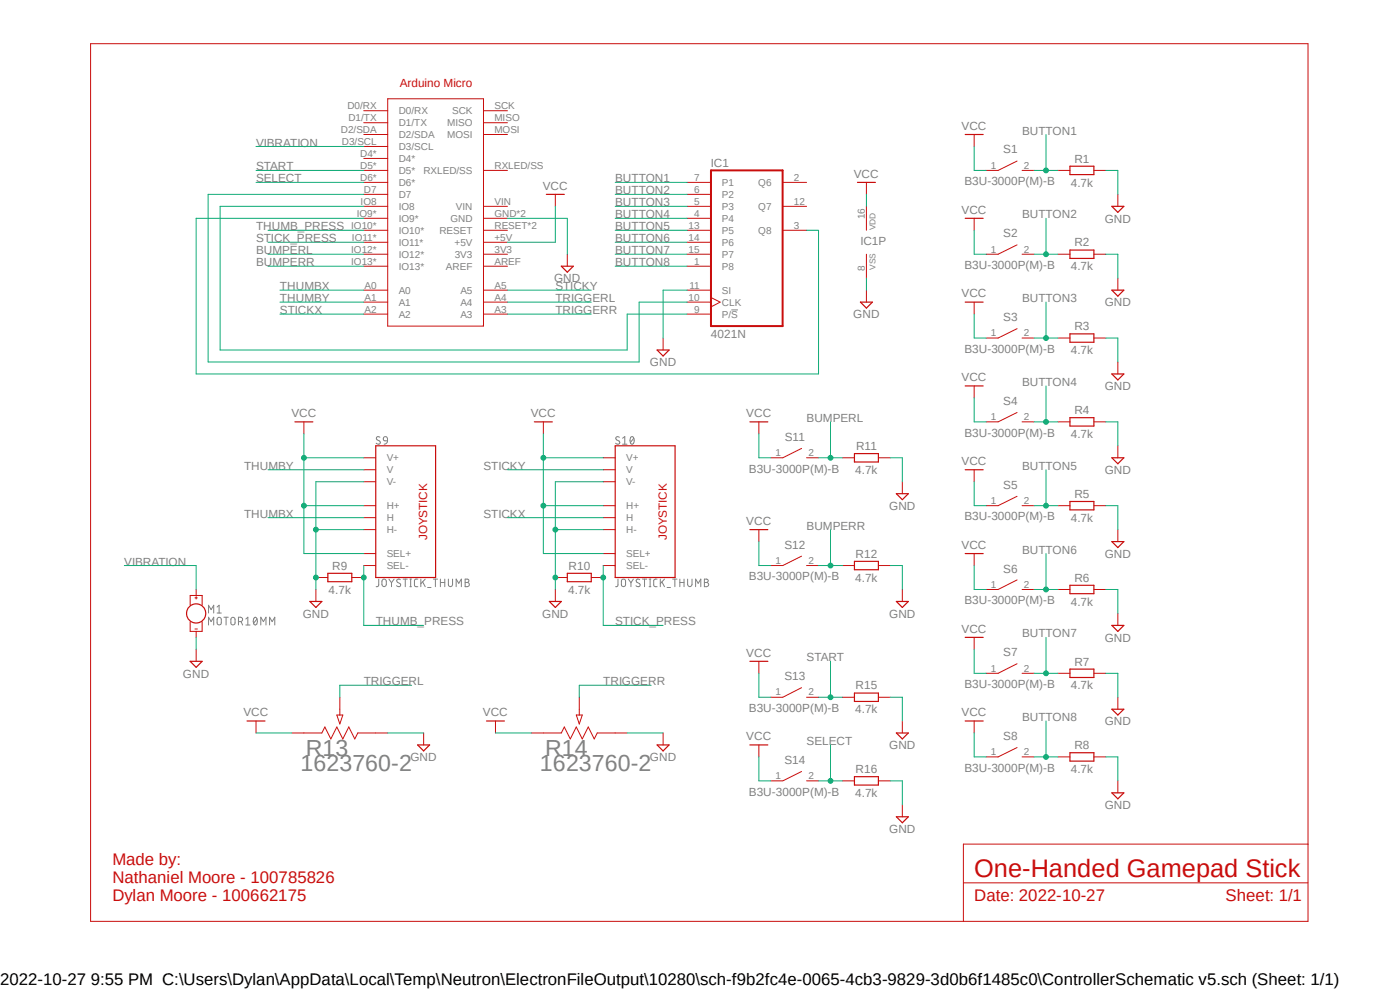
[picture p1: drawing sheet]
<svg xmlns="http://www.w3.org/2000/svg" width="297mm" height="210mm" viewBox="0 0 297 210" stroke-linecap="round" stroke-linejoin="round" font-family="sans-serif">
<path d="M19.1 9.2l258.8 186.4M277.9 9.2l-258.8 186.4" fill="none" stroke="#fff" stroke-width=".21"/>
<g fill="none" stroke="#808080" stroke-width=".21">
<path d="M155.2 65.7h1.3M80.6 92.8l-.6-.1a.38 .38 0 0 0 0 .6l.5 .3a.37 .37 0 0 1 .2 .4 .37 .37 0 0 1-.4 .2l-.5-.2M81.5 92.7h.5l.2 .3v.5h-.5l-.3-.2v-.5zM82.2 93.5a.72 .72 0 0 1-.7 .7M131.4 92.8l-.6-.1a.38 .38 0 0 0 0 .6l.5 .3a.37 .37 0 0 1 .2 .4 .37 .37 0 0 1-.4 .2l-.5-.2M132.1 93l.4-.4v1.6M132.1 94.2h.9M133.9 92.7l.2-.1a.98 .98 0 0 1 0 1.6 1.02 1.02 0 0 1-.2-1.5zM134.5 93l-.8 .9M44.2 130v-1.6l.6 .9 .5-.9v1.6M44.2 132.6v-1.7l.6 1 .5-1v1.7M46.1 128.8l.4-.4v1.6"/>
<path d="M46.1 130h.8M46.1 131.2l.2-.2a.44 .44 0 0 1 .6 .4v.7a.46 .46 0 0 1-.3 .5 .46 .46 0 0 1-.5-.2zM47.5 130.9h.9M48 130.9v1.7M49 131.2l.2-.2a.44 .44 0 0 1 .7 .4v.7a.46 .46 0 0 1-.4 .5 .46 .46 0 0 1-.5-.2zM50.6 131.9h.5a.47 .47 0 0 0 .4-.5 .47 .47 0 0 0-.4-.5h-.5v1.7M51.1 131.9l.4 .7M52.2 131.3l.4-.4v1.7M52.2 132.6h.8M54 131l.1-.1a.96 .96 0 0 1 0 1.7 1.06 1.06 0 0 1-.1-1.6zM54.5 131.3l-.7 .9M55.3 132.6v-1.7l.6 1 .5-1v1.7"/>
<path d="M57.2 132.6v-1.7l.5 1 .6-1v1.7M80.3 122.9v1.2a.43 .43 0 0 1-.5 .4M81.1 123.1a.46 .46 0 0 1 .5-.2 .46 .46 0 0 1 .4 .4v.7a.47 .47 0 0 1-.5 .5 .47 .47 0 0 1-.5-.5zM82.5 122.9l.6 .7M83.1 123.6v.9M83.6 122.9l-.5 .7M84.9 123l-.1-.1a.4 .4 0 0 0-.6 .1 .4 .4 0 0 0 .1 .5l.5 .3a.37 .37 0 0 1 .2 .4 .37 .37 0 0 1-.3 .3l-.6-.3M85.5 122.9h.9M86 122.9v1.6M87 124.5h.3M87 122.9h.3M87.1 122.9v1.6"/>
<path d="M88.6 122.9h-.5l-.2 .3 .1 1.1 .6 .2M89.3 122.9v1.6M89.7 123.4l.5 1.1M90.2 122.9l-.9 .9M90.7 124.6h.7M91.9 122.9h.9M92.4 122.9v1.6M93.4 122.9v1.6M93.4 123.6h1M94.4 122.9v1.6M95.1 122.9v1.1a.44 .44 0 0 0 .3 .4 .44 .44 0 0 0 .5-.2l.1-1.3M96.8 124.5v-1.6l.5 .8 .6-.8v1.6"/>
<path d="M98.7 122.9h.6a.34 .34 0 0 1 0 .6l-.2 .1a.45 .45 0 0 1 .4 .2 .45 .45 0 0 1 0 .4l-.8 .3zM98.7 123.6h.4M131.1 122.9v1.2a.38 .38 0 0 1-.5 .4M131.9 123.1a.46 .46 0 0 1 .5-.2 .46 .46 0 0 1 .3 .4v.7a.46 .46 0 0 1-.3 .4 .46 .46 0 0 1-.5-.2zM133.3 122.9l.6 .7M133.9 123.6v.9M134.4 122.9l-.5 .7M135.7 123l-.2-.1a.39 .39 0 0 0-.5 .1 .39 .39 0 0 0 .1 .5l.5 .3a.37 .37 0 0 1 .2 .4 .37 .37 0 0 1-.4 .3l-.5-.3M136.3 122.9h.9M136.7 122.9v1.6M137.7 124.5h.4M137.7 122.9h.4"/>
<path d="M137.9 122.9v1.6M139.4 122.9h-.5l-.2 .3v1.1l.7 .2M140.1 122.9v1.6M140.4 123.4l.6 1.1M141 122.9l-.9 .9M141.5 124.6h.7M142.7 122.9h.9M143.2 122.9v1.6M144.2 123.6h.9M144.2 122.9v1.6M145.1 122.9v1.6M145.9 122.9v1.1a.47 .47 0 0 0 .4 .5 .47 .47 0 0 0 .5-.5v-1.1"/>
<path d="M147.6 124.5v-1.6l.5 .8 .6-.8v1.6M149.4 122.9h.5a.36 .36 0 0 1 .4 .3 .36 .36 0 0 1-.4 .4 .44 .44 0 0 1 .4 .6l-.4 .3h-.5zM149.4 123.6h.5"/>
</g>
<g fill="none" stroke="#c90d0c" stroke-width=".21">
<path d="M19.2 9.3h258.3v186.2h-258.3zM77.2 23.5h5.1M77.2 26h5.1M77.2 28.5h5.1M77.2 31.1h5.1M77.2 33.6h5.1M77.2 36.2h5.1M77.2 38.7h5.1M82.3 21h20.3v48.2h-20.3zM102.6 23.5h5.1M102.6 26h5.1M102.6 28.5h5.1"/>
<path d="M102.6 36.2h5.1M145.8 38.7h5M166 38.7h5.1M183.8 38.7v2.5M206.7 28.5v2.6M215.8 34.2l-4 2h-2.6M216.8 36.2h2.6M224.5 36.2h2.5M232.1 36.2h2.5M77.2 41.2h5.1M77.2 43.8h5.1M77.2 46.3h5.1"/>
<path d="M77.2 48.9h5.1M77.2 51.4h5.1M77.2 53.9h5.1M77.2 56.5h5.1M102.6 43.8h5.1M102.6 46.3h5.1M102.6 48.9h5.1M102.6 51.4h5.1M102.6 53.9h5.1M102.6 56.5h5.1M117.8 41.2v2.6M120.4 53.9v2.6"/>
<path d="M145.8 41.2h5M145.8 43.8h5M145.8 46.3h5M145.8 48.9h5M145.8 51.4h5M145.8 53.9h5M145.8 56.5h5M166 43.8h5.1M166 48.9h5.1M183.8 43.8v5.1M183.8 53.9v5.1M206.7 46.3v2.6"/>
<path d="M215.8 51.9l-4 2h-2.6M216.8 53.9h2.6M224.5 53.9h2.5M232.1 53.9h2.5M237.2 41.2v2.6M237.2 59v2.6M77.2 61.6h5.1M77.2 64.1h5.1M77.2 66.6h5.1M102.6 61.6h5.1M102.6 64.1h5.1M102.6 66.6h5.1"/>
<path d="M140.7 71.7v2.6M145.8 61.6h5M145.8 64.1h5M145.8 66.6h5M150.8 63.1l2 1-2 1M183.8 61.6v2.5M206.7 64.1v2.5M215.8 69.7l-4 2h-2.6M216.8 71.7h2.6M224.5 71.7h2.5M232.1 71.7h2.5M237.2 76.8v2.5"/>
<path d="M64.5 89.5v2.5M77.2 97.1h2.5M77.2 99.7h2.5M115.3 89.5v2.5M128 97.1h2.5M128 99.7h2.5M161 89.5v2.5M163.5 97.1h2.5M170.1 95.1l-4 2M171.1 97.1h2.6M178.7 97.1h2.6M186.4 97.1h2.5"/>
<path d="M206.7 81.9v2.5M206.7 99.7v2.5M215.8 87.5l-4 2h-2.6M216.8 89.5h2.6M224.5 89.5h2.5M232.1 89.5h2.5M237.2 94.6v2.5M77.2 107.3h2.5M77.2 102.2h2.5M77.2 109.8h2.5M77.2 112.4h2.5M77.2 117.4h2.5"/>
<path d="M77.2 120h2.5M128 107.3h2.5M128 102.2h2.5M128 109.8h2.5M128 112.4h2.5M128 117.4h2.5M128 120h2.5M161 112.4v2.5M163.5 120h2.5M170.1 118l-4 2M171.1 120h2.6M178.7 120h2.6"/>
<path d="M186.4 120h2.5M191.4 102.2v2.5M206.7 117.4v2.6M215.8 105.3l-4 2h-2.6M216.8 107.3h2.6M224.5 107.3h2.5M232.1 107.3h2.5M237.2 112.4v2.5M40.3 128.4v-2.1h2.6v2.1M40.3 131.9v2h2.6v-2M41.4 126.8h.5M41.4 133.4h.5"/>
<path d="M41.6 125.1v1.2M41.6 126.6v.5M41.6 133.9v1.3M41.6 137.8v2.5M67 125.1v2.5M67 122.5h2.6M74.6 122.5h2.6M117.8 125.1v2.5M117.8 122.5h2.6M125.4 122.5h2.6M191.4 125.1v2.5M206.7 135.2v2.6"/>
<path d="M215.8 123l-4 2.1h-2.6M216.8 125.1h2.6M224.5 125.1h2.5M232.1 125.1h2.5M237.2 130.1v2.6M54.3 153v2.5M61.9 155.5h6.4l.6-1.3 1.3 2.6 1.3-2.6 1.2 2.6 1.3-2.6 1.3 2.6 .6-1.3h6.4M71.5 151.7h1.2l-.6 1.9zM72.1 147.9v3.8M89.9 155.5v2.5M105.1 153v2.5M112.7 155.5h6.4l.6-1.3 1.3 2.6 1.3-2.6 1.2 2.6 1.3-2.6 1.3 2.6 .6-1.3h6.4"/>
<path d="M122.3 151.7h1.2l-.6 1.9zM122.9 147.9v3.8M140.7 155.5v2.5M161 140.3v2.5M161 158v2.6M163.5 147.9h2.5M170.1 145.9l-4 2M171.1 147.9h2.6M178.7 147.9h2.6M186.4 147.9h2.5M191.4 153v2.5M206.7 153v2.5"/>
<path d="M215.8 140.8l-4 2h-2.6M215.8 158.6l-4 2h-2.6M216.8 142.8h2.6M224.5 142.8h2.5M232.1 142.8h2.5M237.2 147.9v2.6M163.5 165.7h2.5M170.1 163.7l-4 2M171.1 165.7h2.6M178.7 165.7h2.6M186.4 165.7h2.5M191.4 170.7v2.6"/>
<path d="M216.8 160.6h2.6M224.5 160.6h2.5M232.1 160.6h2.5M237.2 165.7v2.5M277.5 179.1h-73.1v16.4M204.4 187.3h73.1"/>
</g>
<path d="M150.8 36.2h15.2v33h-15.2z" fill="none" stroke="#c90d0c" stroke-width=".42"/>
<g fill="none" stroke="#c90d0c" stroke-width=".25">
<path d="M181.9 38.7h3.8M204.8 28.5h3.8M227 35.3h5.1v1.7h-5.1zM115.9 41.2h3.8M119.1 56.5h2.5l-1.2 1.2zM204.8 46.3h3.8M227 53h5.1v1.8h-5.1zM235.9 43.8h2.5l-1.2 1.2zM139.4 74.3h2.5l-1.2 1.2zM182.5 64.1h2.6l-1.3 1.3zM204.8 64.1h3.8M227 70.8h5.1v1.8h-5.1z"/>
<path d="M235.9 61.6h2.5l-1.2 1.2zM235.9 79.3h2.5l-1.2 1.3zM62.6 89.5h3.8M79.7 94.6h12.7v27.9h-12.7zM113.4 89.5h3.8M130.5 94.6h12.7v27.9h-12.7zM159.1 89.5h3.8M181.3 96.2h5.1v1.8h-5.1zM204.8 81.9h3.8M204.8 99.7h3.8M227 88.6h5.1v1.8h-5.1zM235.9 97.1h2.5l-1.2 1.3z"/>
<path d="M159.1 112.4h3.8M181.3 119.1h5.1v1.8h-5.1zM190.2 104.7h2.5l-1.3 1.3zM204.8 117.4h3.8M227 106.4h5.1v1.8h-5.1zM235.9 114.9h2.5l-1.2 1.3zM65.7 127.6h2.6l-1.3 1.3zM69.6 121.6h5v1.8h-5zM116.5 127.6h2.6l-1.3 1.3zM120.4 121.6h5v1.8h-5zM190.2 127.6h2.5l-1.3 1.3zM204.8 135.2h3.8"/>
<path d="M227 124.2h5.1v1.7h-5.1zM235.9 132.7h2.5l-1.2 1.2zM40.3 140.3h2.6l-1.3 1.3zM52.4 153h3.8M88.6 158h2.5l-1.2 1.3zM103.2 153h3.8M139.4 158h2.5l-1.2 1.3zM159.1 158h3.8M159.1 140.3h3.8M181.3 147h5.1v1.8h-5.1zM190.2 155.5h2.5l-1.3 1.3zM204.8 153h3.8"/>
<path d="M227 141.9h5.1v1.8h-5.1zM227 159.7h5.1v1.8h-5.1zM235.9 150.5h2.5l-1.2 1.2zM181.3 164.8h5.1v1.7h-5.1zM190.2 173.3h2.5l-1.3 1.2zM235.9 168.2h2.5l-1.2 1.3z"/>
<circle cx="41.6" cy="130.1" r="2.04"/>
</g>
<path d="M234.6 36.2h2.6v5M107.7 46.3h12.7v7.6M234.6 53.9h2.6v5.1M234.6 71.7h2.6v5.1M234.6 89.5h2.6v5.1M67 112.4h10.2M77.2 102.2h-10.2v22.9M234.6 107.3h2.6v5.1M234.6 125.1h2.6v5M234.6 142.8h2.6v5.1M234.6 160.6h2.6v5.1" fill="none" stroke="#0dab76" stroke-width=".21"/>
<circle cx="67" cy="112.4" r=".51" fill="#0dab76"/>
<circle cx="67" cy="112.4" r=".51" fill="none" stroke="#0dab76" stroke-width=".21"/>
<circle cx="67" cy="122.5" r=".51" fill="#0dab76"/>
<g fill="none" stroke="#0dab76" stroke-width=".21">
<path d="M117.8 112.4h10.2M128 102.2h-10.2v22.9"/>
<circle cx="67" cy="122.5" r=".51"/>
</g>
<circle cx="117.8" cy="112.4" r=".51" fill="#0dab76"/>
<circle cx="117.8" cy="112.4" r=".51" fill="none" stroke="#0dab76" stroke-width=".21"/>
<circle cx="117.8" cy="122.5" r=".51" fill="#0dab76"/>
<g fill="none" stroke="#0dab76" stroke-width=".21">
<path d="M206.7 31.1v5.1h2.5M117.8 43.8v7.6h-10.1M183.8 59v2.6M206.7 48.9v5h2.5M145.8 61.6h-5.1v10.1M206.7 66.6v5.1h2.5M64.5 97.1h12.7M64.5 92v25.4h12.7M188.9 97.1h2.5v5.1M206.7 84.4v5.1h2.5M64.5 107.3h12.7M188.9 120h2.5v5.1"/>
<path d="M206.7 102.2v5.1h2.5M206.7 120v5.1h2.5M41.6 135.2v2.6M206.7 137.8v5h2.5M82.3 155.5h7.6M133.1 155.5h7.6M188.9 147.9h2.5v5.1M206.7 155.5v5.1h2.5M188.9 165.7h2.5v5"/>
<circle cx="117.8" cy="122.5" r=".51"/>
</g>
<circle cx="64.5" cy="97.1" r=".51" fill="#0dab76"/>
<circle cx="64.5" cy="97.1" r=".51" fill="none" stroke="#0dab76" stroke-width=".21"/>
<circle cx="64.5" cy="107.3" r=".51" fill="#0dab76"/>
<g fill="none" stroke="#0dab76" stroke-width=".21">
<path d="M115.3 97.1h12.7M115.3 92v25.4h12.7M115.3 107.3h12.7"/>
<circle cx="64.5" cy="107.3" r=".51"/>
</g>
<circle cx="115.3" cy="97.1" r=".51" fill="#0dab76"/>
<circle cx="115.3" cy="97.1" r=".51" fill="none" stroke="#0dab76" stroke-width=".21"/>
<circle cx="115.3" cy="107.3" r=".51" fill="#0dab76"/>
<g fill="none" stroke="#0dab76" stroke-width=".21">
<path d="M130.5 38.7h15.3M219.4 36.2h5.1M183.8 41.2v2.6M161 92v5.1h2.5M161 114.9v5.1h2.5M54.3 155.5h7.6M105.1 155.5h7.6M161 142.8v5.1h2.5M161 160.6v5.1h2.5"/>
<circle cx="115.3" cy="107.3" r=".51"/>
</g>
<circle cx="221.9" cy="36.2" r=".51" fill="#0dab76"/>
<g fill="none" stroke="#0dab76" stroke-width=".21">
<path d="M221.9 28.5v7.7M130.5 41.2h15.3M219.4 53.9h5.1"/>
<circle cx="221.9" cy="36.2" r=".51"/>
</g>
<circle cx="221.9" cy="53.9" r=".51" fill="#0dab76"/>
<g fill="none" stroke="#0dab76" stroke-width=".21">
<path d="M130.5 43.8h15.3M221.9 46.3v7.6M219.4 71.7h5.1"/>
<circle cx="221.9" cy="53.9" r=".51"/>
</g>
<circle cx="221.9" cy="71.7" r=".51" fill="#0dab76"/>
<g fill="none" stroke="#0dab76" stroke-width=".21">
<path d="M130.5 46.3h15.3M221.9 64.1v7.6M219.4 89.5h5.1"/>
<circle cx="221.9" cy="71.7" r=".51"/>
</g>
<circle cx="221.9" cy="89.5" r=".51" fill="#0dab76"/>
<g fill="none" stroke="#0dab76" stroke-width=".21">
<path d="M130.5 48.9h15.3M221.9 81.9v7.6M219.4 107.3h5.1"/>
<circle cx="221.9" cy="89.5" r=".51"/>
</g>
<circle cx="221.9" cy="107.3" r=".51" fill="#0dab76"/>
<g fill="none" stroke="#0dab76" stroke-width=".21">
<path d="M130.5 51.4h15.3M221.9 99.7v7.6M219.4 125.1h5.1"/>
<circle cx="221.9" cy="107.3" r=".51"/>
</g>
<circle cx="221.9" cy="125.1" r=".51" fill="#0dab76"/>
<g fill="none" stroke="#0dab76" stroke-width=".21">
<path d="M130.5 53.9h15.3M221.9 117.4v7.7M219.4 142.8h5.1"/>
<circle cx="221.9" cy="125.1" r=".51"/>
</g>
<circle cx="221.9" cy="142.8" r=".51" fill="#0dab76"/>
<g fill="none" stroke="#0dab76" stroke-width=".21">
<path d="M130.5 56.5h15.3M221.9 135.2v7.6M219.4 160.6h5.1"/>
<circle cx="221.9" cy="142.8" r=".51"/>
</g>
<circle cx="221.9" cy="160.6" r=".51" fill="#0dab76"/>
<g fill="none" stroke="#0dab76" stroke-width=".21">
<path d="M56.9 48.9h20.3M77.2 46.3h-35.6v33h132.1v-30.4h-2.6M77.2 41.2h-33v35.6h91.4v-12.7h10.2M77.2 43.8h-30.5v30.5h86.4v-7.7h12.7M59.4 64.1h17.8M59.4 66.6h17.8M59.4 61.6h17.8M107.7 64.1h17.7M107.7 66.6h17.7M107.7 61.6h17.7M56.9 99.7h20.3M107.7 99.7h20.3"/>
<path d="M56.9 109.8h20.3M77.2 120v12.7h12.7M107.7 109.8h20.3M87.3 145.4h-15.2v2.5M138.1 145.4h-15.2v2.5M221.9 153v7.6"/>
<circle cx="221.9" cy="160.6" r=".51"/>
</g>
<circle cx="77.2" cy="122.5" r=".51" fill="#0dab76"/>
<g fill="none" stroke="#0dab76" stroke-width=".21">
<path d="M56.9 51.4h20.3M128 120v12.7h12.7"/>
<circle cx="77.2" cy="122.5" r=".51"/>
</g>
<circle cx="128" cy="122.5" r=".51" fill="#0dab76"/>
<g fill="none" stroke="#0dab76" stroke-width=".21">
<path d="M56.9 53.9h20.3M173.7 97.1h5"/>
<circle cx="128" cy="122.5" r=".51"/>
</g>
<circle cx="176.2" cy="97.1" r=".51" fill="#0dab76"/>
<g fill="none" stroke="#0dab76" stroke-width=".21">
<path d="M56.9 56.5h20.3M176.2 89.5v7.6M173.7 120h5"/>
<circle cx="176.2" cy="97.1" r=".51"/>
</g>
<circle cx="176.2" cy="120" r=".51" fill="#0dab76"/>
<g fill="none" stroke="#0dab76" stroke-width=".21">
<path d="M176.2 112.4v7.6M173.7 147.9h5"/>
<circle cx="176.2" cy="120" r=".51"/>
</g>
<circle cx="176.2" cy="147.9" r=".51" fill="#0dab76"/>
<g fill="none" stroke="#0dab76" stroke-width=".21">
<path d="M54.3 36.2h22.9M176.2 140.3v7.6M173.7 165.7h5"/>
<circle cx="176.2" cy="147.9" r=".51"/>
</g>
<circle cx="176.2" cy="165.7" r=".51" fill="#0dab76"/>
<g fill="none" stroke="#0dab76" stroke-width=".21">
<path d="M54.3 38.7h22.9M54.3 31.1h22.9M26.4 120h15.2v5.1M176.2 158v7.7"/>
<circle cx="176.2" cy="165.7" r=".51"/>
</g>
<text font-size="5.4" fill="#c90d0c" x="206.7" y="186">One-Handed Gamepad Stick</text>
<g font-size="4.9" fill="#808080">
<text x="64.9" y="160.4">R13</text>
<text x="115.6" y="160.4">R14</text>
<text x="63.8" y="163.6">1623760-2</text>
<text x="114.5" y="163.6">1623760-2</text>
</g>
<g font-size="3.6" fill="#c90d0c">
<text x="23.8" y="183.4">Made by:</text>
<text x="23.8" y="187.2">Nathaniel Moore - 100785826</text>
<text x="23.8" y="191.1">Dylan Moore - 100662175</text>
<text x="206.7" y="191.1">Date: 2022-10-27</text>
<text x="260" y="191.1">Sheet: 1/1</text>
</g>
<text font-size="3.6" x="0" y="208.9">2022-10-27 9:55 PM C:\Users\Dylan\AppData\Local\Temp\Neutron\ElectronFileOutput\10280\sch-f9b2fc4e-0065-4cb3-9829-3d0b6f1485c0\ControllerSchematic v5.sch (Sheet: 1/1)</text>
<g font-size="2.5" fill="#c90d0c">
<text x="84.8" y="18.4">Arduino Micro</text>
<text x="90.6" y="114.6" transform="rotate(-90 90.6 114.6)">JOYSTICK</text>
<text x="141.4" y="114.6" transform="rotate(-90 141.4 114.6)">JOYSTICK</text>
</g>
<g font-size="2.5" fill="#808080">
<text x="204" y="27.6">VCC</text>
<text x="216.8" y="28.6">BUTTON1</text>
<text x="54.3" y="31.1">VIBRATION</text>
<text x="150.8" y="35.5">IC1</text>
<text x="212.9" y="32.6">S1</text>
<text x="227.9" y="34.5">R1</text>
<text x="54.3" y="36.2">START</text>
<text x="54.3" y="38.7">SELECT</text>
<text x="115.1" y="40.2">VCC</text>
<text x="130.5" y="38.7">BUTTON1</text>
<text x="130.5" y="41.2">BUTTON2</text>
<text x="181.1" y="37.7">VCC</text>
<text x="204.6" y="39.3">B3U-3000P(M)-B</text>
<text x="227.2" y="39.6">4.7k</text>
<text x="130.5" y="43.8">BUTTON3</text>
<text x="130.5" y="46.3">BUTTON4</text>
<text x="204" y="45.3">VCC</text>
<text x="216.8" y="46.3">BUTTON2</text>
<text x="234.4" y="47.2">GND</text>
<text x="54.3" y="48.9">THUMB_PRESS</text>
<text x="54.3" y="51.4">STICK_PRESS</text>
<text x="54.3" y="53.9">BUMPERL</text>
<text x="130.5" y="48.9">BUTTON5</text>
<text x="130.5" y="51.4">BUTTON6</text>
<text x="130.5" y="53.9">BUTTON7</text>
<text x="182.5" y="52">IC1P</text>
<text x="212.9" y="50.3">S2</text>
<text x="227.9" y="52.3">R2</text>
<text x="54.3" y="56.5">BUMPERR</text>
<text x="117.6" y="59.9">GND</text>
<text x="130.5" y="56.5">BUTTON8</text>
<text x="204.6" y="57.1">B3U-3000P(M)-B</text>
<text x="227.2" y="57.4">4.7k</text>
<text x="59.4" y="61.6">THUMBX</text>
<text x="59.4" y="64.1">THUMBY</text>
<text x="117.8" y="61.6">STICKY</text>
<text x="117.8" y="64.1">TRIGGERL</text>
<text x="204" y="63.1">VCC</text>
<text x="216.8" y="64.1">BUTTON3</text>
<text x="234.4" y="65">GND</text>
<text x="59.4" y="66.6">STICKX</text>
<text x="117.8" y="66.6">TRIGGERR</text>
<text x="150.8" y="71.7">4021N</text>
<text x="181" y="67.5">GND</text>
<text x="212.9" y="68.1">S3</text>
<text x="227.9" y="70.1">R3</text>
<text x="137.9" y="77.7">GND</text>
<text x="204.6" y="74.8">B3U-3000P(M)-B</text>
<text x="227.2" y="75.1">4.7k</text>
<text x="204" y="80.9">VCC</text>
<text x="216.8" y="81.9">BUTTON4</text>
<text x="234.4" y="82.8">GND</text>
<text x="61.8" y="88.5">VCC</text>
<text x="112.6" y="88.5">VCC</text>
<text x="158.3" y="88.5">VCC</text>
<text x="171.1" y="89.5">BUMPERL</text>
<text x="212.9" y="85.9">S4</text>
<text x="227.9" y="87.8">R4</text>
<text x="166.5" y="93.5">S11</text>
<text x="181.6" y="95.5">R11</text>
<text x="204.6" y="92.6">B3U-3000P(M)-B</text>
<text x="227.2" y="92.9">4.7k</text>
<text x="51.8" y="99.7">THUMBY</text>
<text x="102.6" y="99.7">STICKY</text>
<text x="158.9" y="100.2">B3U-3000P(M)-B</text>
<text x="181.4" y="100.5">4.7k</text>
<text x="204" y="98.6">VCC</text>
<text x="216.8" y="99.7">BUTTON5</text>
<text x="234.4" y="100.5">GND</text>
<text x="212.9" y="103.7">S5</text>
<text x="227.9" y="105.6">R5</text>
<text x="51.8" y="109.8">THUMBX</text>
<text x="102.6" y="109.8">STICKX</text>
<text x="158.3" y="111.3">VCC</text>
<text x="171.1" y="112.4">BUMPERR</text>
<text x="188.6" y="108.2">GND</text>
<text x="204.6" y="110.4">B3U-3000P(M)-B</text>
<text x="227.2" y="110.7">4.7k</text>
<text x="26.4" y="120">VIBRATION</text>
<text x="166.4" y="116.4">S12</text>
<text x="181.5" y="118.3">R12</text>
<text x="204" y="116.4">VCC</text>
<text x="216.8" y="117.4">BUTTON6</text>
<text x="234.4" y="118.3">GND</text>
<text x="69.7" y="125.9">4.7k</text>
<text x="70.5" y="120.9">R9</text>
<text x="120.5" y="125.9">4.7k</text>
<text x="120.6" y="120.9">R10</text>
<text x="158.9" y="123.1">B3U-3000P(M)-B</text>
<text x="181.4" y="123.4">4.7k</text>
<text x="212.9" y="121.5">S6</text>
<text x="227.9" y="123.4">R6</text>
<text x="64.2" y="131">GND</text>
<text x="115" y="131">GND</text>
<text x="188.6" y="131">GND</text>
<text x="204.6" y="128.2">B3U-3000P(M)-B</text>
<text x="227.2" y="128.5">4.7k</text>
<text x="79.7" y="132.7">THUMB_PRESS</text>
<text x="130.5" y="132.7">STICK_PRESS</text>
<text x="204" y="134.2">VCC</text>
<text x="216.8" y="135.2">BUTTON7</text>
<text x="234.4" y="136.1">GND</text>
<text x="38.8" y="143.7">GND</text>
<text x="158.3" y="139.3">VCC</text>
<text x="171.1" y="140.3">START</text>
<text x="212.9" y="139.2">S7</text>
<text x="227.9" y="141.2">R7</text>
<text x="77.2" y="145.4">TRIGGERL</text>
<text x="128" y="145.4">TRIGGERR</text>
<text x="166.4" y="144.3">S13</text>
<text x="181.5" y="146.3">R15</text>
<text x="204.6" y="145.9">B3U-3000P(M)-B</text>
<text x="227.2" y="146.3">4.7k</text>
<text x="51.6" y="152">VCC</text>
<text x="102.5" y="152">VCC</text>
<text x="158.9" y="151">B3U-3000P(M)-B</text>
<text x="181.4" y="151.3">4.7k</text>
<text x="204" y="152">VCC</text>
<text x="216.8" y="153">BUTTON8</text>
<text x="234.4" y="153.9">GND</text>
<text x="87.1" y="161.5">GND</text>
<text x="137.9" y="161.5">GND</text>
<text x="158.3" y="157">VCC</text>
<text x="171.1" y="158">SELECT</text>
<text x="188.6" y="158.9">GND</text>
<text x="212.9" y="157">S8</text>
<text x="227.9" y="158.9">R8</text>
<text x="166.4" y="162.1">S14</text>
<text x="181.5" y="164">R16</text>
<text x="204.6" y="163.7">B3U-3000P(M)-B</text>
<text x="227.2" y="164">4.7k</text>
<text x="158.9" y="168.8">B3U-3000P(M)-B</text>
<text x="181.4" y="169.1">4.7k</text>
<text x="234.4" y="171.6">GND</text>
<text x="188.6" y="176.7">GND</text>
</g>
<g font-size="2.1" fill="#808080">
<text x="73.7" y="23.1">D0/RX</text>
<text x="104.9" y="23.1">SCK</text>
<text x="72.3" y="28.2">D2/SDA</text>
<text x="73.9" y="25.7">D1/TX</text>
<text x="84.6" y="24.3">D0/RX</text>
<text x="84.6" y="26.8">D1/TX</text>
<text x="84.6" y="29.3">D2/SDA</text>
<text x="94.9" y="26.8">MISO</text>
<text x="94.9" y="29.3">MOSI</text>
<text x="95.9" y="24.3">SCK</text>
<text x="104.9" y="25.7">MISO</text>
<text x="104.9" y="28.2">MOSI</text>
<text x="72.5" y="30.7">D3/SCL</text>
<text x="76.4" y="33.3">D4*</text>
<text x="76.4" y="35.8">D5*</text>
<text x="84.6" y="31.8">D3/SCL</text>
<text x="84.6" y="34.4">D4*</text>
<text x="104.9" y="35.8">RXLED/SS</text>
<text x="210.2" y="35.8">1</text>
<text x="217.2" y="35.8">2</text>
<text x="76.4" y="38.4">D6*</text>
<text x="77.2" y="40.9">D7</text>
<text x="84.6" y="36.9">D5*</text>
<text x="84.6" y="39.5">D6*</text>
<text x="84.6" y="42">D7</text>
<text x="89.8" y="36.9">RXLED/SS</text>
<text x="147.3" y="38.4">7</text>
<text x="147.3" y="40.9">6</text>
<text x="153.2" y="39.5">P1</text>
<text x="153.2" y="42">P2</text>
<text x="160.9" y="39.5">Q6</text>
<text x="168.4" y="38.4">2</text>
<text x="75.7" y="46">IO9*</text>
<text x="76.5" y="43.4">IO8</text>
<text x="84.6" y="44.5">IO8</text>
<text x="84.6" y="47.1">IO9*</text>
<text x="95.5" y="47.1">GND</text>
<text x="96.7" y="44.5">VIN</text>
<text x="104.9" y="43.4">VIN</text>
<text x="104.9" y="46">GND*2</text>
<text x="147.3" y="43.4">5</text>
<text x="147.3" y="46">4</text>
<text x="153.2" y="44.5">P3</text>
<text x="153.2" y="47.1">P4</text>
<text x="160.9" y="44.5">Q7</text>
<text x="168.4" y="43.4">12</text>
<text x="183.5" y="46.5" transform="rotate(-90 183.5 46.5)">16</text>
<text x="74.5" y="48.5">IO10*</text>
<text x="74.5" y="53.6">IO12*</text>
<text x="74.7" y="51.1">IO11*</text>
<text x="84.6" y="49.6">IO10*</text>
<text x="84.6" y="52.2">IO11*</text>
<text x="93.2" y="49.6">RESET</text>
<text x="96.4" y="52.2">+5V</text>
<text x="104.9" y="48.5">RESET*2</text>
<text x="104.9" y="51.1">+5V</text>
<text x="104.9" y="53.6">3V3</text>
<text x="146.1" y="48.5">13</text>
<text x="146.1" y="51.1">14</text>
<text x="146.1" y="53.6">15</text>
<text x="153.2" y="49.6">P5</text>
<text x="153.2" y="52.2">P6</text>
<text x="160.9" y="49.6">Q8</text>
<text x="168.4" y="48.5">3</text>
<text x="210.2" y="53.6">1</text>
<text x="217.2" y="53.6">2</text>
<text x="74.5" y="56.1">IO13*</text>
<text x="84.6" y="54.7">IO12*</text>
<text x="84.6" y="57.2">IO13*</text>
<text x="94.6" y="57.2">AREF</text>
<text x="96.5" y="54.7">3V3</text>
<text x="104.9" y="56.1">AREF</text>
<text x="147.3" y="56.1">1</text>
<text x="153.2" y="54.7">P7</text>
<text x="153.2" y="57.2">P8</text>
<text x="183.5" y="57.4" transform="rotate(-90 183.5 57.4)">8</text>
<text x="77.3" y="61.2">A0</text>
<text x="77.3" y="63.8">A1</text>
<text x="84.6" y="62.3">A0</text>
<text x="84.6" y="64.9">A1</text>
<text x="97.7" y="64.9">A4</text>
<text x="97.7" y="62.3">A5</text>
<text x="104.9" y="63.8">A4</text>
<text x="104.9" y="61.2">A5</text>
<text x="146.1" y="63.8">10</text>
<text x="146.3" y="61.2">11</text>
<text x="153.2" y="64.9">CLK</text>
<text x="153.2" y="62.3">SI</text>
<text x="77.3" y="66.3">A2</text>
<text x="84.6" y="67.4">A2</text>
<text x="97.7" y="67.4">A3</text>
<text x="104.9" y="66.3">A3</text>
<text x="147.3" y="66.3">9</text>
<text x="153.2" y="67.4">P/S</text>
<text x="210.2" y="71.4">1</text>
<text x="217.2" y="71.4">2</text>
<text x="210.2" y="89.2">1</text>
<text x="217.2" y="89.2">2</text>
<text x="82" y="97.9">V+</text>
<text x="82" y="100.4">V</text>
<text x="132.8" y="97.9">V+</text>
<text x="132.8" y="100.4">V</text>
<text x="164.5" y="96.8">1</text>
<text x="171.5" y="96.8">2</text>
<text x="82" y="103">V-</text>
<text x="132.8" y="103">V-</text>
<text x="210.2" y="106.9">1</text>
<text x="217.2" y="106.9">2</text>
<text x="82" y="108">H+</text>
<text x="82" y="110.6">H</text>
<text x="82" y="113.1">H-</text>
<text x="132.8" y="108">H+</text>
<text x="132.8" y="110.6">H</text>
<text x="132.8" y="113.1">H-</text>
<text x="82" y="118.2">SEL+</text>
<text x="132.8" y="118.2">SEL+</text>
<text x="164.5" y="119.6">1</text>
<text x="171.5" y="119.6">2</text>
<text x="82" y="120.7">SEL-</text>
<text x="132.8" y="120.7">SEL-</text>
<text x="210.2" y="124.7">1</text>
<text x="217.2" y="124.7">2</text>
<text x="210.2" y="142.5">1</text>
<text x="217.2" y="142.5">2</text>
<text x="164.5" y="147.5">1</text>
<text x="171.5" y="147.5">2</text>
<text x="210.2" y="160.2">1</text>
<text x="217.2" y="160.2">2</text>
<text x="164.5" y="165.3">1</text>
<text x="171.5" y="165.3">2</text>
</g>
<g font-size="1.8" fill="#808080">
<text x="185.7" y="48.9" transform="rotate(-90 185.7 48.9)">VDD</text>
<text x="185.7" y="57.2" transform="rotate(-90 185.7 57.2)">VSS</text>
</g>
</svg>
